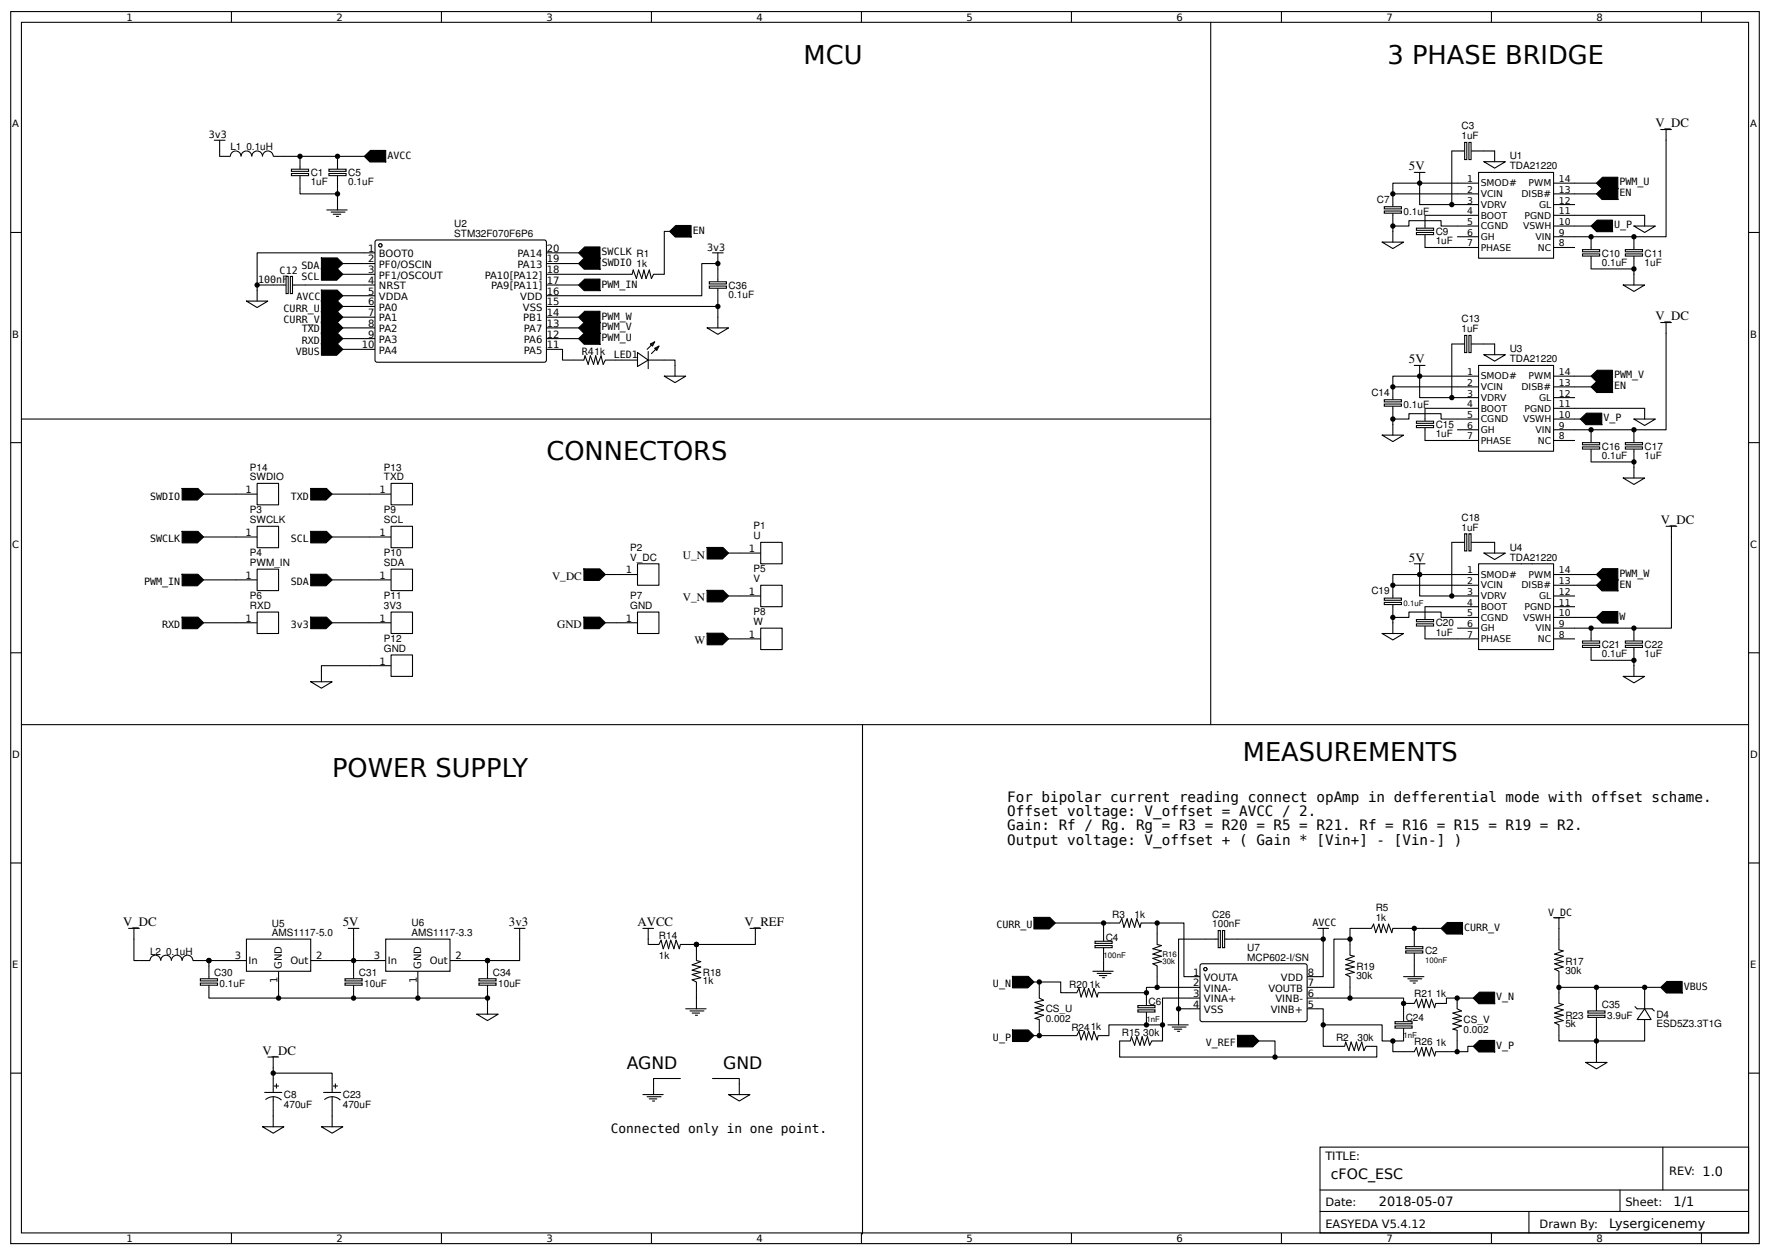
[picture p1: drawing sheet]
<svg xmlns="http://www.w3.org/2000/svg" width="437mm" height="310mm" viewBox="0 0 437 310" stroke-linecap="round" stroke-linejoin="round" font-family="sans-serif">
<g fill="none" stroke="#000" stroke-width=".26">
<path d="M2.6 2.9h431.8v304h-431.8zM5.3 5.5h426.5v298.7h-426.5zM57.1 2.9v2.6M109 2.9v2.6M160.9 2.9v2.6M212.7 2.9v2.6M264.6 2.9v2.6M316.4 2.9v2.6M368.3 2.9v2.6M420.2 2.9v2.6M2.6 57.4h2.7M431.8 57.4h2.6"/>
<path d="M403.5 61.1v.5M403.5 63.2v.5M2.6 109.2h2.7M431.8 109.2h2.6M2.6 161.1h2.7M431.8 161.1h2.6M2.6 212.9h2.7M431.8 212.9h2.6M2.6 264.8h2.7M431.8 264.8h2.6M326 283.1h105.8v21.1h-105.8zM326 293.6h105.8"/>
<path d="M326 298.9h105.8M377.6 298.9v5.3M400 293.6v5.3M410.6 283.1v10.5M57.1 304.2v2.7M109 304.2v2.7M160.9 304.2v2.7M212.7 304.2v2.7M264.6 304.2v2.7M316.4 304.2v2.7M368.3 304.2v2.7M420.2 304.2v2.7"/>
</g>
<g fill="#fff" stroke="#000" stroke-width=".26">
<path d="M401.4 62.7h4.2v.5h-4.2z"/>
<path d="M401.4 61.6h4.2v.5h-4.2z"/>
</g>
<path d="M411.4 34.6v23.8h-22.5M351.9 55.8v.5M351.9 57.9v.5M403.5 58.4v2.7M392.9 66.4h10.6v3.9M400.8 70.3h5.3l-2.6 1.6zM403.5 63.7v2.7" fill="none" stroke="#000" stroke-width=".26"/>
<g fill="#fff" stroke="#000" stroke-width=".26">
<path d="M349.8 57.4h4.2v.5h-4.2z"/>
<path d="M349.8 56.3h4.2v.5h-4.2z"/>
</g>
<g fill="none" stroke="#000" stroke-width=".26">
<path d="M344 50.5v.5M344 52.6v.5M351.9 58.4v2.7h13.2M359.8 45.2h5.3M359.8 47.8h5.3M359.8 50.5h5.3M359.8 55.8h5.3M359.8 58.4h5.3M365.1 42.5h18.5v21.2h-18.5zM365.1 53.1h-13.2v2.7M383.6 45.2h5.3M383.6 47.8h5.3"/>
<path d="M383.6 50.5h5.3M383.6 53.1h5.3M383.6 55.8h5.3M383.6 58.4h5.3M383.6 61.1h5.3"/>
</g>
<g fill="#fff" stroke="#000" stroke-width=".26">
<path d="M341.8 52.1h4.3v.5h-4.3z"/>
<path d="M341.8 51h4.3v.5h-4.3z"/>
</g>
<path d="M361.2 37.3h.5M363.3 37.3h.5M344 47.8v2.7M344 53.1v2.7M350.6 45.2h-6.6v2.6h15.8M359.8 55.8h-3.9v-1.3h-8v1.3h-3.9v1.3" fill="none" stroke="#000" stroke-width=".26"/>
<g fill="#fff" stroke="#000" stroke-width=".26">
<path d="M362.7 35.1h.6v4.3h-.6z"/>
<path d="M361.7 35.1h.5v4.3h-.5z"/>
</g>
<g fill="none" stroke="#000" stroke-width=".26">
<path d="M361.2 37.3h-2.7v13.2h1.3M363.8 37.3h5.3v2.6M366.4 39.9h5.3l-2.6 1.6zM341.3 59.7h5.3l-2.6 1.6zM344 57.1v2.6M349.2 42.5h2.7M350.6 42.5v8h7.9M388.9 45.2h5.3M388.9 55.8h4M388.9 53.1h17.2M153.5 67.7h2.6l.3-1.1 .8 2.1 .5-2.1 .8 2.1 .5-2.1 .5 2.1 .8-2.1 .6 2.1 .5-1h2.6M403.5 108.7v.5"/>
<path d="M403.5 110.8v.5"/>
</g>
<path d="M392.9 55.8l1.5-1.5h3.8l.1 2.9h-4zM394.2 45.2l1.6-1.5h3.7l.1 2.9h-4z" fill="#000" stroke="#000" stroke-width=".26"/>
<g fill="#fff" stroke="#000" stroke-width=".26">
<path d="M401.4 110.3h4.2v.5h-4.2z"/>
<path d="M401.4 109.2h4.2v.5h-4.2z"/>
</g>
<path d="M411.4 82.2v23.8h-22.5M351.9 103.4v.5M351.9 105.5v.5M392.9 114h10.6v4M400.8 118h5.3l-2.6 1.5zM403.5 106v2.7M403.5 111.3v2.7" fill="none" stroke="#000" stroke-width=".26"/>
<g fill="#fff" stroke="#000" stroke-width=".26">
<path d="M349.8 105h4.2v.5h-4.2z"/>
<path d="M349.8 103.9h4.2v.6h-4.2z"/>
</g>
<g fill="none" stroke="#000" stroke-width=".26">
<path d="M344 98.1v.5M359.8 92.8h5.3M359.8 95.5h5.3M359.8 98.1h5.3M365.1 90.2h18.5v21.1h-18.5zM383.6 92.8h5.3M383.6 95.5h5.3M383.6 98.1h5.3M344 100.2v.6M351.9 106v2.7h13.2M359.8 103.4h5.3M359.8 106h5.3"/>
<path d="M365.1 100.8h-13.2v2.6M383.6 100.8h5.3M383.6 103.4h5.3M383.6 106h5.3M383.6 108.7h5.3"/>
</g>
<g fill="#fff" stroke="#000" stroke-width=".26">
<path d="M341.8 99.7h4.3v.5h-4.3z"/>
<path d="M341.8 98.6h4.3v.6h-4.3z"/>
</g>
<path d="M344 95.5v2.6M350.6 92.8h-6.6v2.7h15.8M361.2 84.9h.5M363.3 84.9h.5M344 100.8v2.6M359.8 103.4h-3.9v-1.3h-8v1.3h-3.9v1.3" fill="none" stroke="#000" stroke-width=".26"/>
<g fill="#fff" stroke="#000" stroke-width=".26">
<path d="M362.7 82.8h.6v4.2h-.6z"/>
<path d="M361.7 82.8h.5v4.2h-.5z"/>
</g>
<path d="M349.2 90.2h2.7M350.6 90.2v2.6M361.2 84.9h-2.7v13.2h1.3M363.8 84.9h5.3v2.6M366.4 87.5h5.3l-2.6 1.6zM388.9 92.8h4M341.3 107.4h5.3l-2.6 1.6zM344 104.7v2.7M403.5 157.6v.6M403.5 159.8v.5" fill="none" stroke="#000" stroke-width=".26"/>
<path d="M392.9 92.8l1.5-1.4h3.8l.1 2.8h-4z" fill="#000" stroke="#000" stroke-width=".26"/>
<g fill="#fff" stroke="#000" stroke-width=".26">
<path d="M401.4 159.2h4.2v.6h-4.2z"/>
<path d="M401.4 158.2h4.2v.5h-4.2z"/>
</g>
<path d="M412.7 132.5v22.5h-23.8M351.9 152.3v.6M351.9 154.5v.5M403.5 155v2.6M392.9 162.9h10.6v4M400.8 166.9h5.3l-2.6 1.6zM403.5 160.3v2.6" fill="none" stroke="#000" stroke-width=".26"/>
<g fill="#fff" stroke="#000" stroke-width=".26">
<path d="M349.8 153.9h4.2v.6h-4.2z"/>
<path d="M349.8 152.9h4.2v.5h-4.2z"/>
</g>
<g fill="none" stroke="#000" stroke-width=".26">
<path d="M365.1 139.1h18.5v21.2h-18.5zM344 147.1v.5M344 149.2v.5M351.9 155v2.6h13.2M359.8 141.8h5.3M359.8 144.4h5.3M359.8 147.1h5.3M359.8 152.3h5.3M359.8 155h5.3M365.1 149.7h-13.2v2.6M383.6 141.8h5.3M383.6 144.4h5.3"/>
<path d="M383.6 147.1h5.3M383.6 149.7h5.3M383.6 152.3h5.3M383.6 155h5.3M383.6 157.6h5.3"/>
</g>
<g fill="#fff" stroke="#000" stroke-width=".26">
<path d="M341.8 148.6h4.3v.6h-4.3z"/>
<path d="M341.8 147.6h4.3v.5h-4.3z"/>
</g>
<path d="M361.2 133.8h.5M363.3 133.8h.5M344 144.4v2.7M344 149.7v2.6M350.6 141.8h-6.6v2.6h15.8M359.8 152.3h-3.9v-1.3h-8v1.3h-3.9v1.4" fill="none" stroke="#000" stroke-width=".26"/>
<g fill="#fff" stroke="#000" stroke-width=".26">
<path d="M362.7 131.7h.6v4.2h-.6z"/>
<path d="M361.7 131.7h.5v4.2h-.5z"/>
</g>
<g fill="none" stroke="#000" stroke-width=".26">
<path d="M410.1 32h2.6M411.4 32v2.6M410.1 79.6h2.6M411.4 79.6v2.6M349.2 139.1h2.7M350.6 139.1v8h7.9M361.2 133.8h-2.7v13.3h1.3M363.8 133.8h5.3v2.7M366.4 136.5h5.3l-2.6 1.6zM411.4 129.9h2.7M412.7 129.9v2.6M341.3 156.3h5.3l-2.6 1.6z"/>
<path d="M344 153.7v2.6M388.9 152.3h5.3M383.6 226.4h2.7M385 226.4v8l1 .2-2.1 .8 2.1 .6-2.1 .7 2.1 .6-2.1 .5 2.1 .8-2.1 .5 1.1 .6v7.9l1 .3-2.1 .8 2.1 .5-2.1 .8 2.1 .5-2.1 .5 2.1 .8-2.1 .6 1.1 .5v2.6M394.2 248.9v.5M394.2 251v.6"/>
</g>
<path d="M394.2 141.8l1.6-1.5h3.7l.1 2.9h-4zM394.2 152.3l1.6-1.4h3.7l.1 2.8h-4z" fill="#000" stroke="#000" stroke-width=".26"/>
<g fill="#fff" stroke="#000" stroke-width=".26">
<path d="M392.1 250.5h4.2v.5h-4.2z"/>
<path d="M392.1 249.4h4.2v.6h-4.2z"/>
</g>
<path d="M394.2 246.3v2.6M394.2 251.6v2.6M406.1 245v3.9M406.1 251.6v3.9" fill="none" stroke="#000" stroke-width=".26"/>
<path d="M406.1 248.9l1.6 2.7h-3.4z" fill="#fff" stroke="#000" stroke-width=".26"/>
<g fill="none" stroke="#000" stroke-width=".26">
<path d="M55.6 237h5.3M60.9 231.7h15.8v8h-15.8zM68.8 239.7v5.3M76.7 237h5.3M90 237h5.2M95.2 231.7h15.9v8h-15.9zM103.2 239.7v5.3M111.1 237h5.3M51.6 241v.5M51.6 243.1v.5M385 243.6h9.2v2.7M394.2 243.6h11.9v1.4"/>
<path d="M394.2 254.2v2.7h-9.2v-1.4M403.8 248.4l.5 .5h3.7l.5 .5M406.1 255.5v1.4h-11.9v5.2M406.1 243.6h4M391.6 262.1h5.3l-2.7 1.6z"/>
</g>
<path d="M410.1 243.6l1.5-1.4h3.8l.1 2.8h-4z" fill="#000" stroke="#000" stroke-width=".26"/>
<g fill="#fff" stroke="#000" stroke-width=".26">
<path d="M49.5 242.6h4.2v.5h-4.2z"/>
<path d="M49.5 241.5h4.2v.5h-4.2z"/>
</g>
<path d="M31.7 229.1h2.7M33.1 229.1v2.6M55.6 237h-4v4M86 229.1h2.6M87.3 229.1v2.6M51.6 243.6v2.7M120.4 241v.5M120.4 243.1v.5" fill="none" stroke="#000" stroke-width=".26"/>
<g fill="#fff" stroke="#000" stroke-width=".26">
<path d="M118.3 242.6h4.2v.5h-4.2z"/>
<path d="M118.3 241.5h4.2v.5h-4.2z"/>
</g>
<g fill="none" stroke="#000" stroke-width=".26">
<path d="M54.2 38.6h2.7a1.32 1.32 0 0 1 1.3-1.3 1.32 1.32 0 0 1 1.3 1.3 1.32 1.32 0 0 1 1.4-1.3 1.32 1.32 0 0 1 1.3 1.3 1.32 1.32 0 0 1 1.3-1.3 1.32 1.32 0 0 1 1.3 1.3 1.32 1.32 0 0 1 1.3-1.3 1.32 1.32 0 0 1 1.4 1.3h2.6M175.9 62.4h2.7M177.3 62.4v2.6M116.4 237h4v4M127 229.1h2.6M128.3 229.1v7.9h-7.9M160.1 233h2.6l.5-1 .6 2.1 .8-2.1 .5 2.1 .5-2.1 .8 2.1 .6-2.1 .7 2.1 .3-1.1h4v4l1 .3-2.1 .8 2.1 .5-2.1 .8 2.1 .5-2.1 .6 2.1 .7-2.1 .6 1.1 .5v2.7M185.2 229.1h2.7M186.5 229.1v2.6M87.3 241v.5M87.3 243.1v.5M120.4 243.6v2.7"/>
<path d="M276.5 256.9h2.6l.3-1.1 .8 2.1 .5-2.1 .8 2.1 .5-2.1 .6 2.1 .8-2.1 .5 2.1 .5-1h2.7"/>
</g>
<g fill="#fff" stroke="#000" stroke-width=".26">
<path d="M85.2 242.6h4.2v.5h-4.2z"/>
<path d="M85.2 241.5h4.2v.5h-4.2z"/>
</g>
<path d="M74.1 41.2v.6M74.1 43.3v.6M82 237h8M87.3 238.3v2.7M87.3 243.6v2.7" fill="none" stroke="#000" stroke-width=".26"/>
<path d="M142.9 78.3l1.5-1.5h3.8v2.9h-3.9zM142.9 62.4l1.5-1.5h3.8v2.9h-3.9zM79.3 82.2h4l1.4 1.4-1.6 1.4h-3.7zM142.9 80.9l1.5-1.4h3.8v2.8h-3.9zM142.9 83.6l1.5-1.5h3.8v2.8h-3.9z" fill="#000" stroke="#000" stroke-width=".26"/>
<g fill="#fff" stroke="#000" stroke-width=".26">
<path d="M72 42.8h4.2v.5h-4.2z"/>
<path d="M72 41.8h4.2v.5h-4.2z"/>
</g>
<path d="M52.9 34.6h2.7M54.2 34.6v2.7M74.1 38.6v2.6M74.1 43.9v2.6M83.3 41.2v.6M83.3 43.3v.6" fill="none" stroke="#000" stroke-width=".26"/>
<g fill="#fff" stroke="#000" stroke-width=".26">
<path d="M81.2 42.8h4.3v.5h-4.3z"/>
<path d="M81.2 41.8h4.3v.5h-4.3z"/>
</g>
<path d="M54.2 37.3v1.3M83.3 38.6v2.6M83.3 43.9v2.6M60.9 74.3h5.2l-2.6 1.6zM63.5 71.6v2.7M141.6 88.8h2.6l.3-1 .8 2.1 .5-2.1 .8 2.1 .5-2.1 .5 2.1 .8-2.1 .6 2.1 .5-1.1h2.6" fill="none" stroke="#000" stroke-width=".26"/>
<path d="M79.3 74.2h4l1.4 1.4-1.6 1.5h-3.7zM79.3 76.9h4l1.4 1.4-1.6 1.4h-3.7zM79.3 66.3h4l1.4 1.4-1.6 1.4h-3.7zM79.3 63.6h4l1.4 1.4-1.6 1.5h-3.7zM142.9 70.3l1.5-1.4h3.8v2.8h-3.9zM142.9 65l1.5-1.4h3.8v2.8h-3.9zM79.3 84.8h4l1.4 1.4-1.6 1.5h-3.7z" fill="#000" stroke="#000" stroke-width=".26"/>
<g fill="#fff" stroke="#000" stroke-width=".26">
<path d="M161.7 85.9l1-.5-.5 1.1z"/>
<path d="M160.6 84.9l1.1-.6-.6 1.1z"/>
</g>
<path d="M153.5 88.8h3.9M160.1 88.8h3.9M160.1 86.7v4.3M161.7 84.3l-1.9 1.9M162.7 85.4l-1.8 1.9" fill="none" stroke="#000" stroke-width=".26"/>
<path d="M157.4 87l2.7 1.8-2.7 1.6z" fill="#fff" stroke="#000" stroke-width=".26"/>
<g fill="none" stroke="#000" stroke-width=".26">
<path d="M152.1 88.8h1.4M164 92.8h5.3l-2.6 1.6zM164 88.8h2.7v4M179.9 136.5h2.7M149.5 141.8h2.6M149.5 153.7h2.6M179.9 147.1h2.7M179.9 157.6h2.7M392.9 157.6v.6M392.9 159.8v.5M76.7 168.2h5.3l-2.6 1.6zM79.4 165.6v2.6"/>
<path d="M87.3 231.7v5.3"/>
</g>
<g fill="#000" stroke="#000" stroke-width=".26">
<path d="M44.9 120.5h4l1.4 1.4-1.6 1.5h-3.7zM44.9 131.1h4l1.4 1.4-1.6 1.5h-3.7zM76.7 131.1h3.9l1.4 1.4-1.5 1.5h-3.8zM76.7 120.5h3.9l1.4 1.4-1.5 1.5h-3.8zM174.6 135.1h3.9l1.4 1.4-1.5 1.4h-3.8zM44.9 152.3h4l1.4 1.4-1.6 1.4h-3.7zM44.9 141.7h4l1.4 1.4-1.6 1.4h-3.7zM76.7 141.7h3.9l1.4 1.4-1.5 1.4h-3.8zM76.7 152.3h3.9l1.4 1.4-1.5 1.4h-3.8zM144.1 140.4h4l1.4 1.4-1.5 1.4h-3.8zM144.1 152.3h4l1.4 1.4-1.5 1.4h-3.8zM174.6 145.7h3.9l1.4 1.4-1.5 1.4h-3.8z"/>
<path d="M174.6 156.3h3.9l1.4 1.3-1.5 1.5h-3.8z"/>
</g>
<g fill="#fff" stroke="#000" stroke-width=".26">
<path d="M390.8 159.2h4.2v.6h-4.2z"/>
<path d="M390.8 158.2h4.2v.5h-4.2z"/>
</g>
<path d="M392.9 108.7v.5M392.9 110.8v.5M392.9 155v2.6M392.9 160.3v2.6" fill="none" stroke="#000" stroke-width=".26"/>
<g fill="#fff" stroke="#000" stroke-width=".26">
<path d="M390.8 110.3h4.2v.5h-4.2z"/>
<path d="M390.8 109.2h4.2v.5h-4.2z"/>
</g>
<path d="M392.9 61.1v.5M392.9 63.2v.5M392.9 106v2.7M392.9 111.3v2.7" fill="none" stroke="#000" stroke-width=".26"/>
<g fill="#fff" stroke="#000" stroke-width=".26">
<path d="M390.8 62.7h4.2v.5h-4.2z"/>
<path d="M390.8 61.6h4.2v.5h-4.2z"/>
</g>
<g fill="none" stroke="#000" stroke-width=".26">
<path d="M392.9 58.4v2.7M403.5 55.8h5.3l-2.7 1.6zM406.1 53.1v2.7M392.9 63.7v2.7M388.9 100.8h17.2v2.6M388.9 103.4h1.4M403.5 103.4h5.3l-2.7 1.6zM157.4 139.1h5.3v5.3h-5.3zM182.6 136.5h5.3M187.9 133.8h5.2v5.3h-5.2zM152.1 141.8h5.3M152.1 153.7h5.3"/>
<path d="M157.4 151h5.3v5.3h-5.3zM182.6 147.1h5.3M182.6 157.6h5.3M187.9 144.4h5.2v5.3h-5.2zM187.9 155h5.2v5.3h-5.2z"/>
</g>
<path d="M390.3 103.4l1.5-1.5h3.8v2.9h-4z" fill="#000" stroke="#000" stroke-width=".26"/>
<circle cx="297.7" cy="239.1" r=".4" fill="#fff" stroke="#000" stroke-width=".26"/>
<path d="M296.6 237.9h25.9l.3 .4-.1 13.5-.4 .3-25.7-.1-.3-.4v-13.3z" fill="none" stroke="#000" stroke-width=".26"/>
<circle cx="297.7" cy="239.1" r=".4" fill="#fff" stroke="#000" stroke-width=".26"/>
<g fill="none" stroke="#000" stroke-width=".26">
<path d="M285.8 230.4v2.6l1 .3-2.1 .8 2.1 .5-2.1 .8 2.1 .6-2.1 .5 2.1 .8-2.1 .5 1.1 .5v2.7M300.3 231.7h.5M302.4 231.7h.5M305.6 231.7h21.2v9.3h-4M325.4 229.1h2.7M326.8 229.1v2.6M333.4 233v2.7l1 .3-2.1 .7 2.1 .6-2.1 .8 2.1 .5-2.1 .5 2.1 .8-2.1 .6 1.1 .5v2.6M256.6 243.6v2.7l1.1 .5-2.1 .5 2.1 .8-2.1 .6 2.1 .5-2.1 .8 2.1 .5-2.1 .8 1 .3v3.9h-1.3M263.3 245h2.6l.5-1.1 .6 2.1 .8-2.1 .5 2.1 .5-2.1 .8 2.1 .5-2.1 .8 2.1 .3-1h2.6M263.3 255.5h2.6l.5-1 .6 2.1 .8-2.1 .5 2.1 .5-2.1 .8 2.1 .5-2.1 .8 2.1 .3-1.1h2.6M293.7 241h2.6M293.7 243.6h2.6"/>
<path d="M293.7 246.3h2.6M296.3 248.9h-5.3v1.3M322.8 246.3h23.8v2.6M322.8 243.6h2.6M322.8 248.9h2.6M346.6 247.6h2.6l.6-1.1 .5 2.2 .8-2.2 .5 2.2 .6-2.2 .8 2.2 .5-2.2 .8 2.2 .2-1.1h2.7M359.8 246.3v2.6l1.1 .5-2.1 .6 2.1 .8-2.1 .5 2.1 .5-2.1 .8 2.1 .6-2.1 .7 1 .3v2.7"/>
</g>
<path d="M355.9 229.1l1.5-1.5h3.8v2.9h-3.9zM250 254.1h3.9l1.4 1.4-1.5 1.5h-3.8zM305.5 255.5h4l1.4 1.4-1.5 1.4h-3.8zM363.8 258.2l1.5-1.5h3.8l.1 2.9h-4z" fill="#000" stroke="#000" stroke-width=".26"/>
<g fill="#fff" stroke="#000" stroke-width=".26">
<path d="M301.9 229.6h.5v4.2h-.5z"/>
<path d="M300.8 229.6h.6v4.2h-.6z"/>
</g>
<g fill="none" stroke="#000" stroke-width=".26">
<path d="M80.7 51.8h5M81.8 52.3h3.4M82.3 52.9h1.8M83.1 53.4h.5M83.3 49.2v2.6M350.6 45.2h9.2M177.3 69v.5M177.3 71.1v.5M359.8 92.8h-9.2v5.3h7.9M158.7 229.1h2.7M160.1 229.1v3.9M300.3 231.7h-9.3v17.2"/>
<path d="M302.9 231.7h2.7M117.7 250.2h5.3l-2.6 1.6zM120.4 247.6v2.6M169.3 248.9h5.1M170.4 249.4h3.4M170.9 250h1.9M171.7 250.5h.5M172 245v3.9M288.4 252.9h5M289.5 253.4h3.4M290 253.9h1.8M290.8 254.5h.5"/>
<path d="M291 250.2v2.7M346.6 259.5h2.6l.6-1.1 .5 2.2 .8-2.2 .5 2.2 .6-2.2 .8 2.2 .5-2.2 .8 2.2 .2-1.1h2.7M158.7 270.1h5.1M159.8 270.6h3.4M160.3 271.1h1.9M161.1 271.7h.6M161.4 267.4v2.7M179.9 270.1h5.3l-2.6 1.6zM182.6 267.4v2.7"/>
</g>
<path d="M165.4 57.1l1.5-1.5h3.8v2.9h-3.9zM394.2 47.8l1.6-1.4h3.7l.1 2.8h-4zM392.9 95.5l1.5-1.5h3.8l.1 2.9h-4zM394.2 144.4l1.6-1.4h3.7l.1 2.8h-4z" fill="#000" stroke="#000" stroke-width=".26"/>
<g fill="#fff" stroke="#000" stroke-width=".26">
<path d="M175.2 69.5h4.2v.6h-4.2z"/>
<path d="M175.2 70.6h4.2v.5h-4.2z"/>
</g>
<path d="M177.3 66.4v2.6M177.3 71.6v2.7" fill="none" stroke="#000" stroke-width=".26"/>
<circle cx="93.9" cy="60.5" r=".4" fill="#fff" stroke="#000" stroke-width=".26"/>
<path d="M92.9 59.3h41.8l.2 .4v29.4l-.5 .3-41.5-.1-.3-.5v-29.1z" fill="none" stroke="#000" stroke-width=".26"/>
<circle cx="93.9" cy="60.5" r=".4" fill="#fff" stroke="#000" stroke-width=".26"/>
<g fill="none" stroke="#000" stroke-width=".26">
<path d="M70.1 70.3h.5M72.2 70.3h.6M84.7 75.6h7.9M84.7 78.3h7.9M90 62.4h2.6M90 65h2.6M90 67.7h2.6M90 70.3h2.6M90 73h2.6M134.9 62.4h2.7M134.9 65h2.7M134.9 67.7h2.7"/>
<path d="M134.9 70.3h2.7M134.9 73h2.7M134.9 75.6h2.7M134.9 78.3h2.7M90 80.9h2.6M90 83.6h2.6M90 86.2h2.6M134.9 80.9h2.7M134.9 83.6h2.7M134.9 86.2h2.7"/>
</g>
<g fill="#fff" stroke="#000" stroke-width=".26">
<path d="M71.7 68.2h.5v4.2h-.5z"/>
<path d="M70.6 68.2h.6v4.2h-.6z"/>
</g>
<g fill="none" stroke="#000" stroke-width=".26">
<path d="M70.1 38.6h19.9M70.1 70.3h-6.6v1.3M72.8 70.3h17.2M84.7 65h5.3M84.7 67.7h5.3M84.7 73h5.3M90 62.4h-26.5v7.9M137.6 70.3h5.3M137.6 65h5.3M137.6 62.4h5.3M137.6 78.3h5.3M177.3 74.3v1.3h-39.7"/>
<path d="M177.3 66.4v-1.4h-4v8h-35.7M84.7 80.9h5.3M84.7 83.6h5.3M84.7 86.2h5.3M137.6 86.2h1.3v2.6h2.7M137.6 80.9h5.3M137.6 83.6h5.3M50.3 132.5h7.9M50.3 121.9h7.9M82 132.5h9.3M82 121.9h9.3M50.3 143.1h7.9"/>
<path d="M50.3 153.7h7.9M82 143.1h9.3M350.6 141.8h9.2M388.9 141.8h5.3M388.9 144.4h5.3M91.3 164.3h-11.9v1.3M186.5 231.7v1.3h-14.5M272.5 231.7v.6M272.5 233.8v.6M273.8 227.8h2.7l.5-1.1 .5 2.1 .8-2.1 .6 2.1 .5-2.1 .8 2.1 .5-2.1 .8 2.1 .3-1h2.6M293.7 246.3h-6.6v10.6M310.9 256.9h4v3.9"/>
<path d="M325.4 248.9h1.4v9.3h5.3l.2-1.1 .8 2.1 .5-2.1 .8 2.1 .6-2.1 .5 2.1 .8-2.1 .5 2.1 .5-1h2.7v2.6h-63.5v-3.9M168 266.1h-6.6v1.3M175.9 266.1h6.7v1.3"/>
</g>
<path d="M90 38.6l1.5-1.5h3.7l.1 2.9h-4zM79.3 71.6h4l1.4 1.4-1.6 1.4h-3.7zM79.3 79.5h4l1.4 1.4-1.6 1.5h-3.7z" fill="#000" stroke="#000" stroke-width=".26"/>
<g fill="#fff" stroke="#000" stroke-width=".26">
<path d="M270.4 232.3h4.2v.5h-4.2z"/>
<path d="M270.4 233.3h4.2v.5h-4.2z"/>
</g>
<path d="M269.9 239.7h5M272.5 229.1v2.6M272.5 234.4v5.3M284.4 227.8h8v13.2h1.3M285.8 227.8v2.6M336 229.1h2.7l.5-1.1 .5 2.1 .8-2.1 .5 2.1 .6-2.1 .8 2.1 .5-2.1 .8 2.1 .3-1h2.6M349.2 233v.6M349.2 235.2v.5M270.9 240.2h3.5M271.5 240.7h1.8M272.3 241.2h.5M285.8 241v2.6h7.9" fill="none" stroke="#000" stroke-width=".26"/>
<path d="M255.3 226.4h3.9l1.4 1.4-1.5 1.4h-3.8z" fill="#000" stroke="#000" stroke-width=".26"/>
<g fill="#fff" stroke="#000" stroke-width=".26">
<path d="M347.1 233.6h4.3v.5h-4.3z"/>
<path d="M347.1 234.6h4.3v.6h-4.3z"/>
</g>
<g fill="none" stroke="#000" stroke-width=".26">
<path d="M74.1 46.5v1.3h9.2v-1.3M83.3 47.8v1.4M165.4 57.1h-1.4v10.6M388.9 47.8h5.3M137.6 67.7h15.9M177.3 75.6v5.3M174.6 80.9h5.3l-2.6 1.6zM388.9 95.5h4M63.5 119.3h5.3v5.3h-5.3zM96.6 119.3h5.3v5.3h-5.3zM58.2 121.9h5.3M58.2 132.5h5.3"/>
<path d="M63.5 129.9h5.3v5.2h-5.3zM91.3 121.9h5.3M91.3 132.5h5.3M96.6 129.9h5.3v5.2h-5.3zM58.2 143.1h5.3M58.2 153.7h5.3M63.5 140.4h5.3v5.3h-5.3zM63.5 151h5.3v5.3h-5.3zM82 153.7h14.6M91.3 143.1h5.3M96.6 140.4h5.3v5.3h-5.3zM96.6 151h5.3v5.3h-5.3z"/>
<path d="M91.3 164.3h5.3M96.6 161.6h5.3v5.3h-5.3zM33.1 231.7v5.3h3.9a1.32 1.32 0 0 1 1.4-1.3 1.32 1.32 0 0 1 1.3 1.3 1.32 1.32 0 0 1 1.3-1.3 1.32 1.32 0 0 1 1.3 1.3 1.32 1.32 0 0 1 1.4-1.3 1.32 1.32 0 0 1 1.3 1.3 1.32 1.32 0 0 1 1.3-1.3 1.32 1.32 0 0 1 1.3 1.3h4M87.3 237v1.3M260.6 227.8h11.9M273.8 227.8h-1.3v1.3M333.4 233v-1.3h-4v11.9h-4M336 229.1h-2.6v2.6M346.6 229.1h2.6v3.9M349.2 235.7v5.3M349.2 229.1h6.7M68.8 245v1.3h-17.2"/>
<path d="M103.2 245v1.3h-34.4M103.2 246.3h17.2v1.3M255.3 242.3h1.3v1.3M283.1 247.6v.5M283.1 249.7v.5M333.4 243.6v2.7M346.6 241h5M347.7 241.5h3.4M348.2 242h1.8M349 242.6h.5M64.8 278h5.3l-2.6 1.6zM65.4 269.6h4.2"/>
<path d="M65.6 271.3a2.85 2.85 0 0 1 3.9 .2M66.1 260.8h2.7M67.5 269.6v-4.8h14.5v4.8M67.5 260.8v4M67.5 270.6v7.4M67.7 268h1.1M68.3 267.4v1.1M79.4 278h5.3l-2.7 1.6zM79.9 269.6h4.2M80.1 271.3a2.85 2.85 0 0 1 4 .2M82 270.6v7.4M82.3 268h1"/>
<path d="M82.8 267.4v1.1"/>
</g>
<path d="M250 240.9h3.9l1.4 1.4-1.5 1.5h-3.8zM363.8 246.3l1.5-1.5h3.8l.1 2.9h-4z" fill="#000" stroke="#000" stroke-width=".26"/>
<g fill="#fff" stroke="#000" stroke-width=".26">
<path d="M281 248.1h4.2v.6h-4.2z"/>
<path d="M281 249.2h4.2v.5h-4.2z"/>
</g>
<path d="M283.1 245v2.6M283.1 250.2v2.7M346.6 251.6v.5M346.6 253.7v.5" fill="none" stroke="#000" stroke-width=".26"/>
<g fill="#fff" stroke="#000" stroke-width=".26">
<path d="M344.5 252.1h4.2v.5h-4.2z"/>
<path d="M344.5 253.2h4.2v.5h-4.2z"/>
</g>
<g fill="none" stroke="#000" stroke-width=".26">
<path d="M299 5.5v173.3M5.3 103.4h293.7M5.3 178.8h207.7M431.8 178.8h-218.8v125.7M256.6 242.3h5.3v2.7h1.4M256.6 255.5h6.7M285.8 243.6h-2.7v1.4h-9.3M287.1 252.9h-13.3v2.6M326.8 252.9h14.5v4h5.3v-2.7M344 256.9v2.6h2.6M346.6 248.9v2.7M359.8 256.9v2.6h-2.6"/>
<path d="M363.8 246.3h-6.6v1.3M363.8 258.2h-1.3v1.3h-2.7"/>
</g>
<g fill="#000">
<circle cx="74.1" cy="38.6" r=".66"/>
<circle cx="83.3" cy="38.6" r=".66"/>
<circle cx="83.3" cy="47.8" r=".66"/>
<circle cx="344" cy="55.8" r=".66"/>
<circle cx="344" cy="47.8" r=".66"/>
<circle cx="350.6" cy="45.2" r=".66"/>
<circle cx="358.5" cy="50.5" r=".66"/>
<circle cx="392.9" cy="58.4" r=".66"/>
<circle cx="403.5" cy="58.4" r=".66"/>
<circle cx="63.5" cy="70.3" r=".66"/>
<circle cx="177.3" cy="65" r=".66"/>
<circle cx="177.3" cy="75.6" r=".66"/>
<circle cx="403.5" cy="66.4" r=".66"/>
<circle cx="344" cy="95.5" r=".66"/>
<circle cx="350.6" cy="92.8" r=".66"/>
<circle cx="358.5" cy="98.1" r=".66"/>
<circle cx="344" cy="103.4" r=".66"/>
<circle cx="392.9" cy="106" r=".66"/>
<circle cx="403.5" cy="114" r=".66"/>
<circle cx="403.5" cy="106" r=".66"/>
<circle cx="344" cy="152.3" r=".66"/>
<circle cx="344" cy="144.4" r=".66"/>
<circle cx="350.6" cy="141.8" r=".66"/>
<circle cx="358.5" cy="147.1" r=".66"/>
<circle cx="392.9" cy="155" r=".66"/>
<circle cx="403.5" cy="155" r=".66"/>
<circle cx="403.5" cy="162.9" r=".66"/>
<circle cx="51.6" cy="237" r=".66"/>
<circle cx="87.3" cy="237" r=".66"/>
<circle cx="120.4" cy="237" r=".66"/>
<circle cx="172" cy="233" r=".66"/>
<circle cx="272.5" cy="227.8" r=".66"/>
<circle cx="285.7" cy="227.8" r=".66"/>
<circle cx="326.8" cy="231.7" r=".66"/>
<circle cx="333.4" cy="231.7" r=".66"/>
<circle cx="349.2" cy="229.1" r=".66"/>
<circle cx="68.8" cy="246.3" r=".66"/>
<circle cx="87.3" cy="246.3" r=".66"/>
<circle cx="103.2" cy="246.3" r=".66"/>
<circle cx="120.4" cy="246.3" r=".66"/>
<circle cx="256.6" cy="242.3" r=".66"/>
<circle cx="256.6" cy="255.5" r=".66"/>
<circle cx="283.1" cy="252.9" r=".66"/>
<circle cx="283.1" cy="245" r=".66"/>
<circle cx="285.7" cy="243.6" r=".66"/>
<circle cx="287.1" cy="252.9" r=".66"/>
<circle cx="291" cy="248.9" r=".66"/>
<circle cx="326.8" cy="252.9" r=".66"/>
<circle cx="333.4" cy="246.3" r=".66"/>
<circle cx="344" cy="256.9" r=".66"/>
<circle cx="346.6" cy="247.6" r=".66"/>
<circle cx="359.8" cy="246.3" r=".66"/>
<circle cx="359.8" cy="259.5" r=".66"/>
<circle cx="385" cy="243.6" r=".66"/>
<circle cx="394.2" cy="243.6" r=".66"/>
<circle cx="394.2" cy="256.9" r=".66"/>
<circle cx="406.1" cy="243.6" r=".66"/>
<circle cx="67.5" cy="264.8" r=".66"/>
<circle cx="314.9" cy="260.8" r=".66"/>
</g>
<g font-size="6.3">
<text x="198.4" y="15.8">MCU</text>
<text x="342.6" y="15.9">3 PHASE BRIDGE</text>
<text x="134.9" y="113.6">CONNECTORS</text>
<text x="82" y="191.6">POWER SUPPLY</text>
<text x="306.9" y="187.8">MEASUREMENTS</text>
</g>
<g font-size="4.2">
<text x="154.8" y="263.7">AGND</text>
<text x="178.6" y="263.7">GND</text>
</g>
<g font-size="3.5">
<text x="248.7" y="197.9">For bipolar current reading connect opAmp in defferential mode with offset schame.</text>
<text x="248.7" y="201.4">Offset voltage: V_offset = AVCC / 2.</text>
<text x="248.7" y="204.9">Gain: Rf / Rg. Rg = R3 = R20 = R5 = R21. Rf = R16 = R15 = R19 = R2.</text>
<text x="248.7" y="208.4">Output voltage: V_offset + ( Gain * [Vin+] - [Vin-] )</text>
<text x="328.6" y="291">cFOC_ESC</text>
</g>
<g font-size="3.2">
<text x="408.8" y="31.4">V_DC</text>
<text x="347.9" y="42">5V</text>
<text x="408.8" y="79.1">V_DC</text>
<text x="347.9" y="89.6">5V</text>
<text x="410.1" y="129.3">V_DC</text>
<text x="347.9" y="138.6">5V</text>
<text x="30.4" y="228.5">V_DC</text>
<text x="84.7" y="228.5">5V</text>
<text x="125.7" y="228.5">3v3</text>
<text x="157.4" y="228.5">AVCC</text>
<text x="183.9" y="228.5">V_REF</text>
<text x="64.8" y="260.3">V_DC</text>
<text x="150.8" y="279.7">Connected only in one point.</text>
<text x="340.5" y="297.6">2018-05-07</text>
<text x="413.3" y="297.6">1/1</text>
<text x="397.4" y="302.9">Lysergicenemy</text>
</g>
<g font-size="2.8">
<text x="168.6" y="137.8">U_N</text>
<text x="136.3" y="143.1">V_DC</text>
<text x="168.6" y="148.4">V_N</text>
<text x="137.6" y="155">GND</text>
<text x="171.5" y="159">W</text>
<text x="327.3" y="286.2">TITLE:</text>
<text x="412.2" y="289.9">REV: 1.0</text>
<text x="327.3" y="297.6">Date:</text>
<text x="401.4" y="297.6">Sheet:</text>
<text x="327.3" y="302.9">EASYEDA V5.4.12</text>
<text x="380.2" y="302.9">Drawn By:</text>
</g>
<g font-size="2.5">
<text x="31.2" y="5.1">1</text>
<text x="83.1" y="5.1">2</text>
<text x="134.9" y="5.1">3</text>
<text x="186.8" y="5.1">4</text>
<text x="238.7" y="5.1">5</text>
<text x="290.5" y="5.1">6</text>
<text x="342.4" y="5.1">7</text>
<text x="394.2" y="5.1">8</text>
<text x="3" y="31.4">A</text>
<text x="51.6" y="34.1">3v3</text>
<text x="360.9" y="34.3">1uF</text>
<text x="360.9" y="31.9">C3</text>
<text x="432.2" y="31.4">A</text>
<text x="56.9" y="37.1">L1</text>
<text x="60.9" y="37.1">0.1uH</text>
<text x="95.7" y="39.2">AVCC</text>
<text x="372.8" y="41.7">TDA21220</text>
<text x="372.8" y="39.3">U1</text>
<text x="76.7" y="45.8">1uF</text>
<text x="76.7" y="43.4">C1</text>
<text x="86" y="45.8">0.1uF</text>
<text x="86" y="43.4">C5</text>
<text x="399.9" y="45.8">PWM_U</text>
<text x="340" y="50.1">C7</text>
<text x="346.6" y="53">0.1uF</text>
<text x="399.9" y="48.4">EN</text>
<text x="112.2" y="58.4">STM32F070F6P6</text>
<text x="112.2" y="56">U2</text>
<text x="171.1" y="57.7">EN</text>
<text x="354.5" y="58">C9</text>
<text x="398.6" y="56.3">U_P</text>
<text x="90.9" y="62.1">1</text>
<text x="90.9" y="64.8">2</text>
<text x="93.6" y="63.4">BOOT0</text>
<text x="127.8" y="63.4">PA14</text>
<text x="135.1" y="64.8">19</text>
<text x="135.1" y="62.1">20</text>
<text x="148.6" y="63">SWCLK R1</text>
<text x="148.6" y="65.6">SWDIO 1k</text>
<text x="174.6" y="61.9">3v3</text>
<text x="354.5" y="60.3">1uF</text>
<text x="395.6" y="65.6">0.1uF</text>
<text x="395.6" y="63.3">C10</text>
<text x="406.1" y="65.6">1uF</text>
<text x="406.1" y="63.3">C11</text>
<text x="63.8" y="69.9">100nF</text>
<text x="69.1" y="67.6">C12</text>
<text x="74.4" y="66.4">SDA</text>
<text x="74.4" y="69">SCL</text>
<text x="90.9" y="67.4">3</text>
<text x="90.9" y="70.1">4</text>
<text x="93.6" y="66.1">PF0/OSCIN</text>
<text x="93.6" y="68.7">PF1/OSCOUT</text>
<text x="93.6" y="71.4">NRST</text>
<text x="119.7" y="68.7">PA10[PA12]</text>
<text x="121.3" y="71.4">PA9[PA11]</text>
<text x="127.8" y="66.1">PA13</text>
<text x="135.1" y="70.1">17</text>
<text x="135.1" y="67.4">18</text>
<text x="148.5" y="71">PWM_IN</text>
<text x="179.9" y="71.2">C36</text>
<text x="70" y="76.9">CURR_U</text>
<text x="73.2" y="74.1">AVCC</text>
<text x="90.9" y="72.7">5</text>
<text x="90.9" y="75.4">6</text>
<text x="90.9" y="78">7</text>
<text x="93.6" y="74">VDDA</text>
<text x="93.6" y="76.7">PA0</text>
<text x="128.5" y="74">VDD</text>
<text x="129.1" y="76.7">VSS</text>
<text x="135.1" y="75.4">15</text>
<text x="135.1" y="78">14</text>
<text x="135.1" y="72.7">16</text>
<text x="179.9" y="73.6">0.1uF</text>
<text x="3" y="83.3">B</text>
<text x="70" y="79.6">CURR_V</text>
<text x="74.5" y="82">TXD</text>
<text x="90.9" y="80.6">8</text>
<text x="90.9" y="83.3">9</text>
<text x="93.6" y="79.3">PA1</text>
<text x="93.6" y="82">PA2</text>
<text x="129.2" y="79.3">PB1</text>
<text x="129.4" y="82">PA7</text>
<text x="135.1" y="83.3">12</text>
<text x="135.1" y="80.6">13</text>
<text x="148.6" y="81.5">PWM_V</text>
<text x="148.6" y="78.8">PWM_W</text>
<text x="360.9" y="82">1uF</text>
<text x="360.9" y="79.6">C13</text>
<text x="432.2" y="83.3">B</text>
<text x="73" y="87.5">VBUS</text>
<text x="74.5" y="84.9">RXD</text>
<text x="89.3" y="85.9">10</text>
<text x="93.6" y="84.6">PA3</text>
<text x="93.6" y="87.3">PA4</text>
<text x="129.4" y="87.3">PA5</text>
<text x="129.4" y="84.6">PA6</text>
<text x="135.1" y="85.9">11</text>
<text x="143.7" y="87.7">R41k</text>
<text x="148.6" y="84.1">PWM_U</text>
<text x="151.6" y="88.2">LED1</text>
<text x="372.8" y="89.4">TDA21220</text>
<text x="372.8" y="87">U3</text>
<text x="398.6" y="93.4">PWM_V</text>
<text x="338.7" y="97.7">C14</text>
<text x="346.6" y="100.6">0.1uF</text>
<text x="398.6" y="96">EN</text>
<text x="354.5" y="107.9">1uF</text>
<text x="354.5" y="105.6">C15</text>
<text x="396" y="104">V_P</text>
<text x="395.6" y="113.2">0.1uF</text>
<text x="395.6" y="110.9">C16</text>
<text x="406.1" y="113.2">1uF</text>
<text x="406.1" y="110.9">C17</text>
<text x="61.7" y="118.5">SWDIO</text>
<text x="61.7" y="116.1">P14</text>
<text x="94.8" y="118.5">TXD</text>
<text x="94.8" y="116.1">P13</text>
<text x="37.1" y="123.3">SWDIO</text>
<text x="60.6" y="121.7">1</text>
<text x="71.8" y="123.3">TXD</text>
<text x="93.7" y="121.7">1</text>
<text x="61.7" y="129.1">SWCLK</text>
<text x="61.7" y="126.7">P3</text>
<text x="94.8" y="129.1">SCL</text>
<text x="94.8" y="126.7">P9</text>
<text x="186.1" y="130.7">P1</text>
<text x="360.9" y="130.9">1uF</text>
<text x="360.9" y="128.5">C18</text>
<text x="3" y="135.1">C</text>
<text x="37.1" y="133.8">SWCLK</text>
<text x="60.6" y="132.2">1</text>
<text x="61.7" y="137.3">P4</text>
<text x="71.8" y="133.8">SCL</text>
<text x="93.7" y="132.2">1</text>
<text x="94.8" y="137.3">P10</text>
<text x="155.7" y="135.9">P2</text>
<text x="185" y="136.2">1</text>
<text x="186.1" y="133">U</text>
<text x="372.8" y="135.9">U4</text>
<text x="432.2" y="135.1">C</text>
<text x="60.6" y="142.8">1</text>
<text x="61.7" y="139.6">PWM_IN</text>
<text x="93.7" y="142.8">1</text>
<text x="94.8" y="139.6">SDA</text>
<text x="154.5" y="141.5">1</text>
<text x="155.7" y="138.3">V_DC</text>
<text x="186.1" y="143.6">V</text>
<text x="186.1" y="141.2">P5</text>
<text x="372.8" y="138.3">TDA21220</text>
<text x="399.9" y="142.3">PWM_W</text>
<text x="35.6" y="144.4">PWM_IN</text>
<text x="61.7" y="147.8">P6</text>
<text x="71.8" y="144.4">SDA</text>
<text x="94.8" y="147.8">P11</text>
<text x="155.7" y="147.8">P7</text>
<text x="185" y="146.8">1</text>
<text x="338.7" y="146.6">C19</text>
<text x="399.9" y="145">EN</text>
<text x="40" y="155">RXD</text>
<text x="60.6" y="153.4">1</text>
<text x="61.7" y="150.2">RXD</text>
<text x="71.8" y="155">3v3</text>
<text x="93.7" y="153.4">1</text>
<text x="94.8" y="150.2">3V3</text>
<text x="154.5" y="153.4">1</text>
<text x="155.7" y="150.2">GND</text>
<text x="186.1" y="154.2">W</text>
<text x="186.1" y="151.8">P8</text>
<text x="354.5" y="154.6">C20</text>
<text x="399.9" y="152.9">W</text>
<text x="94.8" y="160.8">GND</text>
<text x="94.8" y="158.4">P12</text>
<text x="185" y="157.4">1</text>
<text x="354.5" y="156.9">1uF</text>
<text x="395.6" y="159.9">C21</text>
<text x="406.1" y="159.9">C22</text>
<text x="93.7" y="164">1</text>
<text x="395.6" y="162.2">0.1uF</text>
<text x="406.1" y="162.2">1uF</text>
<text x="3" y="187">D</text>
<text x="432.2" y="187">D</text>
<text x="274.6" y="226.6">R3</text>
<text x="280.2" y="226.6">1k</text>
<text x="299.4" y="226.4">C26</text>
<text x="339.7" y="227.2">1k</text>
<text x="339.7" y="224.8">R5</text>
<text x="382.3" y="225.9">V_DC</text>
<text x="67.1" y="230.9">AMS1117-5.0</text>
<text x="67.1" y="228.7">U5</text>
<text x="101.6" y="230.9">AMS1117-3.3</text>
<text x="101.6" y="228.5">U6</text>
<text x="162.7" y="231.6">R14</text>
<text x="246" y="229.1">CURR_U</text>
<text x="273.1" y="232.1">C4</text>
<text x="299.4" y="228.8">100nF</text>
<text x="324.1" y="228.5">AVCC</text>
<text x="361.6" y="229.6">CURR_V</text>
<text x="3" y="238.9">E</text>
<text x="37" y="235.5">L2</text>
<text x="41" y="235.5">0.1uH</text>
<text x="58" y="236.7">3</text>
<text x="61.4" y="237.8">In</text>
<text x="69.6" y="239.1" transform="rotate(-90 69.6 239.1)">GND</text>
<text x="71.7" y="237.8">Out</text>
<text x="78.1" y="236.7">2</text>
<text x="92.4" y="236.7">3</text>
<text x="95.8" y="237.8">In</text>
<text x="104" y="239.1" transform="rotate(-90 104 239.1)">GND</text>
<text x="106.1" y="237.8">Out</text>
<text x="112.4" y="236.7">2</text>
<text x="162.7" y="236.6">1k</text>
<text x="308" y="237">MCP602-I/SN</text>
<text x="308" y="234.6">U7</text>
<text x="335" y="239.2">R19</text>
<text x="351.9" y="235.4">C2</text>
<text x="386.6" y="238.2">R17</text>
<text x="432.2" y="238.9">E</text>
<text x="52.9" y="240.9">C30</text>
<text x="54.2" y="243.5">0.1uF</text>
<text x="68.5" y="242.6" transform="rotate(-90 68.5 242.6)">1</text>
<text x="88.6" y="240.9">C31</text>
<text x="90" y="243.5">10uF</text>
<text x="102.9" y="242.6" transform="rotate(-90 102.9 242.6)">1</text>
<text x="121.7" y="240.9">C34</text>
<text x="123" y="243.5">10uF</text>
<text x="173.6" y="242.9">1k</text>
<text x="173.6" y="240.8">R18</text>
<text x="245.2" y="243.6">U_N</text>
<text x="264.1" y="243.7">R20</text>
<text x="269.1" y="243.7">1k</text>
<text x="294.6" y="240.7">1</text>
<text x="294.6" y="243.4">2</text>
<text x="297.3" y="242">VOUTA</text>
<text x="297.3" y="244.7">VINA-</text>
<text x="313.2" y="244.7">VOUTB</text>
<text x="316.3" y="242">VDD</text>
<text x="322.9" y="243.4">7</text>
<text x="322.9" y="240.7">8</text>
<text x="335" y="241.6">30k</text>
<text x="349.3" y="245.9">R21</text>
<text x="386.6" y="240.2">30k</text>
<text x="415.8" y="244.2">VBUS</text>
<text x="258.2" y="249.8">CS_U</text>
<text x="283.6" y="248">C6</text>
<text x="294.6" y="246">3</text>
<text x="294.6" y="248.7">4</text>
<text x="297.3" y="247.3">VINA+</text>
<text x="297.3" y="250">VSS</text>
<text x="313.8" y="250">VINB+</text>
<text x="315" y="247.3">VINB-</text>
<text x="322.9" y="248.7">5</text>
<text x="322.9" y="246">6</text>
<text x="347.1" y="251.9">C24</text>
<text x="354.5" y="246.1">1k</text>
<text x="369.5" y="246.8">V_N</text>
<text x="386.6" y="251.4">R23</text>
<text x="395.6" y="248.8">C35</text>
<text x="396.9" y="251.4">3.9uF</text>
<text x="409" y="251.1">D4</text>
<text x="245.2" y="256.9">U_P</text>
<text x="258.2" y="252.2">0.002</text>
<text x="264.6" y="254.3">R241k</text>
<text x="277" y="255.6">R15</text>
<text x="282.3" y="255.6">30k</text>
<text x="329.9" y="257">R2</text>
<text x="335.2" y="257">30k</text>
<text x="349.3" y="257.8">R26</text>
<text x="361.4" y="254.8">0.002</text>
<text x="361.4" y="252.4">CS_V</text>
<text x="386.6" y="253.5">5k</text>
<text x="409" y="253.5">ESD5Z3.3T1G</text>
<text x="297.8" y="258.2">V_REF</text>
<text x="354.5" y="258">1k</text>
<text x="369.5" y="258.7">V_P</text>
<text x="70.1" y="273.3">470uF</text>
<text x="70.1" y="270.9">C8</text>
<text x="84.7" y="273.3">470uF</text>
<text x="84.7" y="270.9">C23</text>
<text x="31.2" y="306.5">1</text>
<text x="83.1" y="306.5">2</text>
<text x="134.9" y="306.5">3</text>
<text x="186.8" y="306.5">4</text>
<text x="238.7" y="306.5">5</text>
<text x="290.5" y="306.5">6</text>
<text x="342.4" y="306.5">7</text>
<text x="394.2" y="306.5">8</text>
</g>
<g font-size="2.3">
<text x="362.3" y="44.9">1</text>
<text x="362.3" y="47.6">2</text>
<text x="365.7" y="46">SMOD#</text>
<text x="377.5" y="46">PWM</text>
<text x="385" y="47.6">13</text>
<text x="385" y="44.9">14</text>
<text x="362.3" y="50.2">3</text>
<text x="362.3" y="52.9">4</text>
<text x="365.7" y="48.6">VCIN</text>
<text x="365.7" y="51.3">VDRV</text>
<text x="365.7" y="53.9">BOOT</text>
<text x="375.7" y="48.6">DISB#</text>
<text x="376.5" y="53.9">PGND</text>
<text x="380.1" y="51.3">GL</text>
<text x="385" y="52.9">11</text>
<text x="385" y="50.2">12</text>
<text x="362.3" y="55.5">5</text>
<text x="362.3" y="58.2">6</text>
<text x="365.7" y="56.6">CGND</text>
<text x="365.7" y="59.2">GH</text>
<text x="376.1" y="56.6">VSWH</text>
<text x="379.2" y="59.2">VIN</text>
<text x="385" y="58.2">9</text>
<text x="385" y="55.5">10</text>
<text x="362.3" y="60.8">7</text>
<text x="365.7" y="61.9">PHASE</text>
<text x="379.8" y="61.9">NC</text>
<text x="385" y="60.8">8</text>
<text x="362.3" y="92.6">1</text>
<text x="362.3" y="95.2">2</text>
<text x="365.7" y="93.6">SMOD#</text>
<text x="377.5" y="93.6">PWM</text>
<text x="385" y="95.2">13</text>
<text x="385" y="92.6">14</text>
<text x="362.3" y="97.8">3</text>
<text x="362.3" y="100.5">4</text>
<text x="365.7" y="96.3">VCIN</text>
<text x="365.7" y="98.9">VDRV</text>
<text x="365.7" y="101.5">BOOT</text>
<text x="375.7" y="96.3">DISB#</text>
<text x="376.5" y="101.5">PGND</text>
<text x="380.1" y="98.9">GL</text>
<text x="385" y="100.5">11</text>
<text x="385" y="97.8">12</text>
<text x="362.3" y="103.1">5</text>
<text x="362.3" y="105.8">6</text>
<text x="365.7" y="104.2">CGND</text>
<text x="365.7" y="106.8">GH</text>
<text x="376.1" y="104.2">VSWH</text>
<text x="379.2" y="106.8">VIN</text>
<text x="385" y="105.8">9</text>
<text x="385" y="103.1">10</text>
<text x="362.3" y="108.4">7</text>
<text x="365.7" y="109.5">PHASE</text>
<text x="379.8" y="109.5">NC</text>
<text x="385" y="108.4">8</text>
<text x="362.3" y="141.5">1</text>
<text x="365.7" y="142.6">SMOD#</text>
<text x="377.5" y="142.6">PWM</text>
<text x="385" y="141.5">14</text>
<text x="362.3" y="144.1">2</text>
<text x="362.3" y="146.8">3</text>
<text x="362.3" y="149.4">4</text>
<text x="365.7" y="145.2">VCIN</text>
<text x="365.7" y="147.8">VDRV</text>
<text x="375.7" y="145.2">DISB#</text>
<text x="380.1" y="147.8">GL</text>
<text x="385" y="149.4">11</text>
<text x="385" y="146.8">12</text>
<text x="385" y="144.1">13</text>
<text x="362.3" y="152.1">5</text>
<text x="362.3" y="154.7">6</text>
<text x="365.7" y="150.5">BOOT</text>
<text x="365.7" y="153.1">CGND</text>
<text x="365.7" y="155.8">GH</text>
<text x="376.1" y="153.1">VSWH</text>
<text x="376.5" y="150.5">PGND</text>
<text x="379.2" y="155.8">VIN</text>
<text x="385" y="154.7">9</text>
<text x="385" y="152.1">10</text>
<text x="362.3" y="157.4">7</text>
<text x="365.7" y="158.4">PHASE</text>
<text x="379.8" y="158.4">NC</text>
<text x="385" y="157.4">8</text>
</g>
<g font-size="1.9">
<text x="346.6" y="149.5">0.1uF</text>
<text x="272.5" y="236.4">100nF</text>
<text x="287.1" y="238">30k</text>
<text x="287.1" y="236.1">R16</text>
<text x="351.9" y="237.5">100nF</text>
<text x="283.1" y="252.3">1nF</text>
<text x="346.6" y="256.2">1nF</text>
</g>
</svg>
